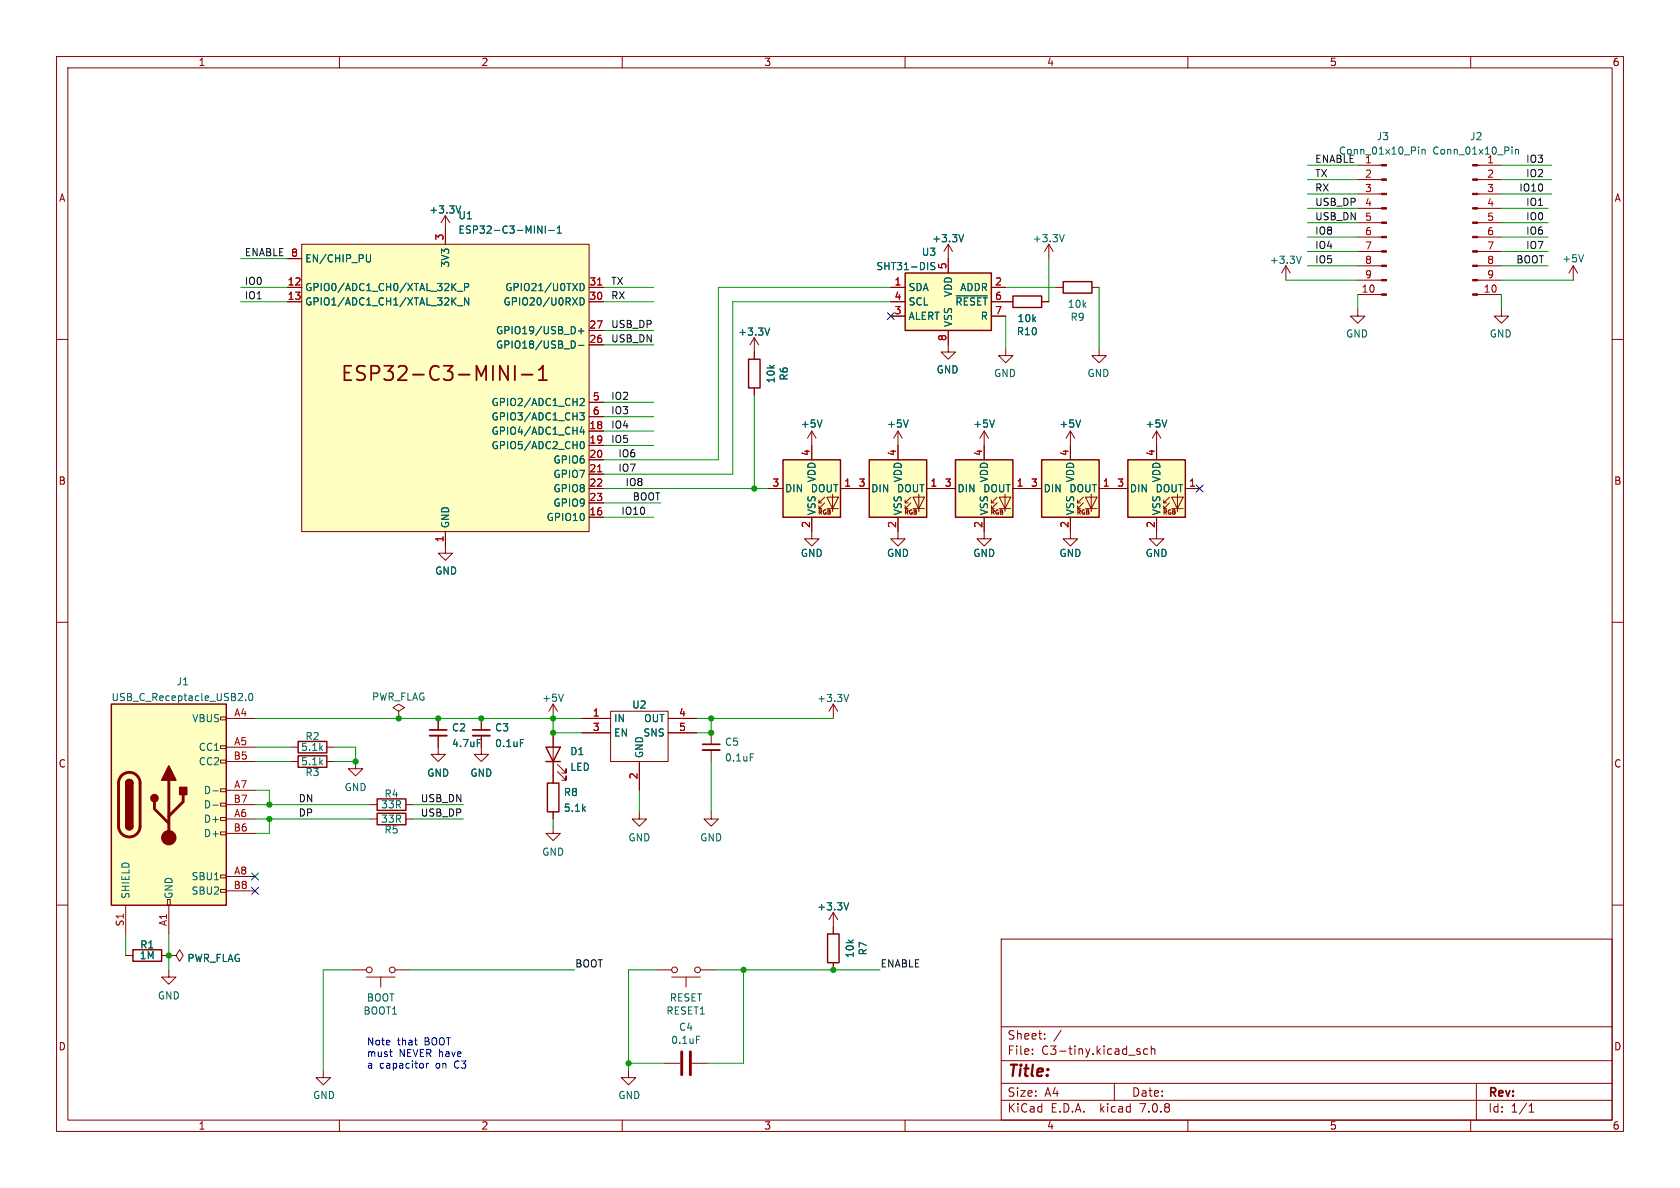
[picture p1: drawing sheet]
<svg xmlns="http://www.w3.org/2000/svg" width="297mm" height="210mm" viewBox="0 0 297 210" stroke-linecap="round" stroke-linejoin="round" font-family="sans-serif">
<g fill="none" stroke="#840000" stroke-width=".18">
<path d="M10 10h277v190h-277zM12 12h273v186h-273zM60 10v2M110 10v2M160 10v2M210 10v2M260 10v2M78.7 38.1l-.7 1.3M78.7 38.1v5.1M78.7 38.1l.8 1.3M240 39.4h4.2M240 36.8h4.2"/>
<path d="M240 34.3h4.2M240 31.8h4.2M240 29.2h4.2M261.2 39.4h4.2M261.2 36.8h4.2M261.2 34.3h4.2M261.2 31.8h4.2M261.2 29.2h4.2M10 60h2M50.8 50.8h2.5M50.8 53.3h2.5M50.8 45.7h2.5"/>
<path d="M53.3 43.2h50.8v50.8h-50.8zM104.1 50.8h2.6M104.1 53.3h2.6M104.1 58.4h2.6M133.3 59.7v3.8M133.3 59.7l-.7 1.3M133.3 59.7l.8 1.3M157.5 50.8h2.5M157.5 55.9h2.5M157.5 53.3h2.5M167.6 58.4v3.8h-1.2l1.2 1.3 1.3-1.3h-1.3M167.6 43.2v5.1"/>
<path d="M167.6 43.2l-.7 1.3M167.6 43.2l.8 1.3M175.3 50.8h2.5M175.3 55.9h2.5M175.3 53.3h3.8M184.1 53.3h1.3M185.4 43.2l-.7 1.3M185.4 43.2v2.5M185.4 43.2l.8 1.3M186.7 50.8h1.3M193 50.8h1.3M227.3 47l-.7 1.3"/>
<path d="M227.3 47v2.5M227.3 47l.8 1.3M240 54.6v1.3h-1.2l1.2 1.3 1.3-1.3h-1.3M240 52.1h4.2M240 49.5h4.2M240 47h4.2M240 44.5h4.2M240 41.9h4.2M261.2 52.1h4.2M261.2 49.5h4.2M261.2 47h4.2M261.2 44.5h4.2"/>
<path d="M261.2 41.9h4.2M265.4 54.6v1.3h-1.2l1.2 1.3 1.3-1.3h-1.3M278.1 47l-.7 1.3M278.1 47v2.5M278.1 47l.8 1.3M285 60h2M104.1 76.2h2.6M104.1 78.7h2.6M104.1 61h2.6M104.1 71.1h2.6M104.1 73.7h2.6M133.3 68.6v1.3"/>
<path d="M143.5 76.2v5.1M143.5 76.2l-.8 1.3M143.5 76.2l.8 1.3M158.7 76.2l-.7 1.3M158.7 76.2v5.1M158.7 76.2l.8 1.3M174 76.2l-.8 1.3M174 76.2v5.1M174 76.2l.8 1.3M177.8 61.6v1.3h-1.3l1.3 1.2 1.3-1.2h-1.3M189.2 76.2l-.7 1.3M189.2 76.2v5.1"/>
<path d="M189.2 76.2l.8 1.3M194.3 61.6v1.3h-1.3l1.3 1.2 1.3-1.2h-1.3M204.5 76.2l-.8 1.3M204.5 76.2v5.1M204.5 76.2l.7 1.3M78.7 94v3.8h1.3l-1.3 1.3-1.2-1.3h1.2M104.1 88.9h2.6M104.1 86.4h2.6M104.1 91.4h2.6M104.1 81.3h2.6M104.1 83.8h2.6M135.9 86.4h2.5"/>
<path d="M143.5 91.4v3.9h1.3l-1.3 1.2-1.3-1.2h1.3M144.8 89.9h.5M144.8 88.9h.5M145.8 88.9l-1 1v-.5M145.8 87.9l-1 1v-.5M146.2 87.9h2l-1 2zM146.2 89.9h2M147.2 87.4v3M148.6 86.4h5.1M158.7 91.4v3.9h1.3l-1.3 1.2-1.2-1.2h1.2M160 89.9h.5M160 88.9h.5"/>
<path d="M161 88.9l-1 1v-.5M161 87.9l-1 1v-.5M161.4 87.9h2l-1 2zM161.4 89.9h2M162.4 87.4v3M163.8 86.4h5.1M174 91.4v3.9h1.3l-1.3 1.2-1.3-1.2h1.3M175.3 89.9h.5M175.3 88.9h.5M176.3 88.9l-1 1v-.5M176.3 87.9l-1 1v-.5M176.7 87.9h2l-1 2z"/>
<path d="M176.7 89.9h2M177.7 87.4v3M179.1 86.4h5M189.2 91.4v3.9h1.3l-1.3 1.2-1.2-1.2h1.2M190.5 89.9h.5M190.5 88.9h.5M191.5 88.9l-1 1v-.5M191.5 87.9l-1 1v-.5M191.9 87.9h2l-1 2zM191.9 89.9h2M192.9 87.4v3M194.3 86.4h5.1"/>
<path d="M204.5 91.4v3.9h1.2l-1.2 1.2-1.3-1.2h1.3M205.7 89.9h.5M205.7 88.9h.5M206.8 88.9l-1.1 1v-.5M206.8 87.9l-1.1 1v-.5M207.1 87.9h2.1l-1 2zM207.1 89.9h2.1M208.2 87.4v3M209.5 86.4h2.6M10 110h2M285 110h2M39 139.4h1v.6h-1z"/>
<path d="M39 134.4h1v.5h-1zM39 131.8h1v.5h-1zM39 126.7h1v.6h-1zM40 127h5.1M40 132.1h5.1M40 139.7h5.1M40 134.6h5.1M51.4 132.1h1.3M51.4 134.6h1.3M57.8 132.1h1.3M57.8 134.6h1.3M62.9 134.6v1.3h1.2l-1.2 1.3-1.3-1.3h1.3"/>
<path d="M70.5 125.7l1-.6-1-.6-1 .6 1 .6v1.3M70.5 127h.1M77.5 130v3.4h1.2l-1.2 1.2-1.3-1.2h1.3M77.5 127v2M85.1 130v3.4h1.3l-1.3 1.2-1.3-1.2h1.3M85.1 127v2M97.8 124.5v2.5M97.8 129.5v8.9M97.8 124.5l-.8 1.2M97.8 124.5l.8 1.2M98.6 136.4l1.5 1.5v-.7v.7h-.8M98.6 135.1l1.5 1.6v-.8v.8h-.8"/>
<path d="M102.9 127h5M102.9 129.5h5M107.9 125.7h10.2v8.9h-10.2zM113 134.6v5.1M118.1 127h5.1M118.1 129.5h5.1M125.7 129.5v2.1M125.7 132.6v2M147.3 124.5v2.5M147.3 124.5l-.7 1.2M147.3 124.5l.8 1.2M10 160h2"/>
<path d="M29.6 159h.5v1h-.5zM39 157.2h1v.5h-1zM39 154.7h1v.5h-1zM39 147.1h1v.5h-1zM39 144.5h1v.5h-1zM39 142h1v.5h-1zM40 142.2h5.1M40 144.8h5.1M40 154.9h5.1M40 147.3h5.1M40 157.5h5.1M65.4 142.2h1.3"/>
<path d="M65.4 144.8h1.3M71.8 142.2h1.2M71.8 144.8h1.2M97.8 146.1v1.2h1.3l-1.3 1.3-1.3-1.3h1.3M97.8 143.5v1.3M113 143.5v1.3h1.3l-1.3 1.3-1.2-1.3h1.2M125.7 143.5v1.3h1.3l-1.3 1.3-1.2-1.3h1.2M285 160h2M22.2 168.9h1.3M22.2 160v5.1M28.6 168.9h1.2M29.8 171.5v1.2h1.3l-1.3 1.3-1.2-1.3h1.2"/>
<path d="M29.8 168.9h1.3l.6-1 .7 1-.7 1-.6-1M29.8 168.9h.1M29.8 160v5.1M62.2 171.5h2.6M64.8 172.7h5M67.3 172.7v1.8M69.8 171.5h2.6M116.2 171.5h2.5M118.7 172.7h5.1M121.3 172.7v1.8M123.8 171.5h2.6M147.3 161.3v3.8"/>
<path d="M147.3 170.2v1.3M147.3 161.3l-.7 1.3M147.3 161.3l.8 1.3M177 166h108v32h-108zM57.1 189.2v1.3h1.3l-1.3 1.3-1.2-1.3h1.2M60 198v2M110 198v2M111.1 189.2v1.3h1.3l-1.3 1.3-1.2-1.3h1.2M117.5 188h2.8M122.3 188h2.8M160 198v2M177 194.5h108"/>
<path d="M177 191.5h108M177 187.5h108M177 181.5h108M182.5 186.3v.1M182.5 185.5v.1M184.7 183.6v.1M184.7 182.8v.1M187.6 182.1l-1.3 2M197 191.5v3M201 185.8l.5 .2 .1 .1-.1 .2-.4 .1M201 185.5h.5M202.9 185.5l-.4-.1-.3 .3v.4l.1 .2h.6"/>
<path d="M203.5 185.5l.2-.1 .4 .1 .1 .9M203.5 184.9v1.5M210 198v2M260 198v2M261 191.5v6.5M270.3 196.6h.9M270.3 195.5l.4-.4v1.5"/>
<circle cx="65.3" cy="171.5" r=".51"/>
<circle cx="69.3" cy="171.5" r=".51"/>
<circle cx="119.3" cy="171.5" r=".51"/>
<circle cx="123.3" cy="171.5" r=".51"/>
</g>
<g fill="none" stroke="#840000" stroke-width=".25">
<path d="M160 48.3h15.3v10.1h-15.3zM179.1 52.3h5v2.1h-5zM188 49.8h5v2h-5zM132.3 63.5h2.1v5.1h-2.1zM138.4 81.3h10.2v10.1h-10.2zM153.7 81.3h10.1v10.1h-10.1zM168.9 81.3h10.2v10.1h-10.2zM184.1 81.3h10.2v10.1h-10.2zM199.4 81.3h10.1v10.1h-10.1zM19.7 124.5h20.3v35.5h-20.3zM22.2 138.4a.64 .64 0 0 1 .7-.6 .64 .64 0 0 1 .6 .6M52.7 133.6h5.1v2h-5.1z"/>
<path d="M52.7 131.1h5.1v2h-5.1zM96.5 132.1h2.6l-1.3 2.5zM96.5 134.6h2.6M96.8 138.4h2v5.1h-2zM22.2 146.1a.64 .64 0 0 0 .7 .6 .64 .64 0 0 0 .6-.6M66.7 141.2h5.1v2.1h-5.1zM66.7 143.8h5.1v2h-5.1zM23.5 167.9h5.1v2h-5.1zM146.3 165.1h2v5.1h-2z"/>
</g>
<g fill="none" stroke="#006464" stroke-width=".18">
<path d="M81.5 36.4l-.5 1.3M95.1 39.9l.7 1.3v-1.3M96.4 39.9v1.3M250.8 26v.1M250.8 26.4v.8M251.4 26.5l.2-.1 .3 .1v.7M251.4 26.4v.8M267.3 26v.1M267.3 26.4v.8M267.9 26.4v.8M267.9 26.5l.2-.1 .3 .1 .1 .7M65.5 45l-.1 1.2-.1 .1-.4-.1"/>
<path d="M80.9 51.5h.9M80.9 54h.9M82.1 50.8l.6-.1 .2-.2-.1-.3-.7-.1v1.3M82.9 52.6v1.3l-.8-1.3v1.3M97 40.7h1M98.5 41.2h.7M98.5 40.3l.4-.4v1.3M102.3 58.5h.9M102.6 50.1a.64 .64 0 0 1 .7 .6 .64 .64 0 0 1-.7 .7zM102.6 52.6a.64 .64 0 0 1 .7 .7 .64 .64 0 0 1-.7 .6zM102.7 58v1M136.1 58l-.5 1.3"/>
<path d="M165.3 46.5l-.5-.1-.3 .2 .2 .4 .5 .2v.4l-.2 .1-.5-.1M169 52.3h5.5M170.4 41.5l-.5 1.2M188.1 41.5l-.4 1.2M230.1 45.3l-.5 1.3M279.9 45l-.4 1.3M101.5 60.3l.2 .5-.2 .7M102.3 61.1h.9M102.5 73h.8l-.4 .5 .3 .1v.5l-.2 .1-.5-.1M102.6 70.6l.4-.2 .3 .4-.8 .9h.8M102.7 78.2l.2-.2a.68 .68 0 0 1 .4 .7 .68 .68 0 0 1-.4 .6l-.2-.1-.1-.4zM102.9 75.4l-.3 1h.8"/>
<path d="M103.2 75.9v.9M145.3 74.2l-.4 1.3M160.6 74.2l-.5 1.3M175.8 74.2l-.4 1.3M191 74.2l-.4 1.3M206.3 74.2l-.4 1.3M37.6 139.8h1M43.4 123.7v.1M44.1 122.7l.2-.1a.68 .68 0 0 1 .4 .6 .68 .68 0 0 1-.4 .6l-.2-.1-.1-.3zM84.4 130.7h.6M92 130.7h.6M99.6 122.7l-.4 1.3"/>
<path d="M132.6 133.3h.6M150 122.8l-.4 1.2M37.6 142.3h1M150 159.6l-.4 1.3M123.1 183.2h.6"/>
</g>
<path d="M75.9 130h3.1M83.6 130h3M124.2 132.6h3.1" fill="none" stroke="#840000" stroke-width=".33"/>
<path d="M75.9 129h3.1M83.6 129h3M124.2 131.6h3.1" fill="none" stroke="#840000" stroke-width=".3"/>
<g fill="#ffffc2" stroke="#ffffc2" stroke-width=".18">
<path d="M153.7 81.3h10.1v10.1h-10.1z"/>
<path d="M168.9 81.3h10.2v10.1h-10.2z"/>
<path d="M160 48.3h15.3v10.1h-15.3z"/>
<path d="M138.4 81.3h10.2v10.1h-10.2z"/>
<path d="M19.7 124.5h20.3v35.5h-20.3z"/>
<path d="M184.1 81.3h10.2v10.1h-10.2z"/>
<path d="M199.4 81.3h10.1v10.1h-10.1z"/>
<path d="M53.3 43.2h50.8v50.8h-50.8z"/>
</g>
<path d="M21.5 137.1a1.91 1.91 0 0 1 2.1-.4 1.91 1.91 0 0 1 1.2 1.7v7.7a1.91 1.91 0 0 1-1.9 1.8 1.91 1.91 0 0 1-1.9-1.8v-7.8l.1-.7zM29.8 137.9v10.2M27.3 141.7v1.3l2.5 2.5M32.4 140.5v1.2l-2.6 2.6M120.5 185.9v4.1M122 185.9v4.1" fill="none" stroke="#840000" stroke-width=".51"/>
<g fill="#840000" stroke="#840000" stroke-width=".25">
<path d="M22.2 146.1h1.3a.64 .64 0 0 1-.6 .6 .64 .64 0 0 1-.7-.6z"/>
<path d="M22.2 138.4h1.3v7.7h-1.3z"/>
<path d="M22.4 138a.64 .64 0 0 1 .7-.2 .64 .64 0 0 1 .4 .6h-1.3z"/>
<path d="M29.8 135.4l1.3 2.5h-2.5z"/>
<path d="M31.7 139.2h1.3v1.3h-1.3z"/>
<circle cx="27.3" cy="141.1" r=".63"/>
</g>
<g fill="#840000" stroke="#840000" stroke-width=".18">
<path d="M260.3 51.9h.9v.3h-.9z"/>
<path d="M260.3 49.4h.9v.3h-.9z"/>
<path d="M260.3 46.9h.9v.2h-.9z"/>
<path d="M260.3 44.3h.9v.3h-.9z"/>
<path d="M260.3 41.8h.9v.2h-.9z"/>
<path d="M260.3 39.2h.9v.3h-.9z"/>
<path d="M260.3 36.7h.9v.3h-.9z"/>
<path d="M260.3 34.2h.9v.2h-.9z"/>
<path d="M260.3 31.6h.9v.3h-.9z"/>
<path d="M260.3 29.1h.9v.2h-.9z"/>
<path d="M244.2 51.9h.9v.3h-.9z"/>
<path d="M244.2 49.4h.9v.3h-.9z"/>
<path d="M244.2 46.9h.9v.2h-.9z"/>
<path d="M244.2 44.3h.9v.3h-.9z"/>
<path d="M244.2 41.8h.9v.2h-.9z"/>
<path d="M244.2 39.2h.9v.3h-.9z"/>
<path d="M244.2 36.7h.9v.3h-.9z"/>
<path d="M244.2 34.2h.9v.2h-.9z"/>
<path d="M244.2 31.6h.9v.3h-.9z"/>
<path d="M244.2 29.1h.9v.2h-.9z"/>
<circle cx="29.8" cy="148.1" r="1.27"/>
</g>
<path d="M88.4 64.7l1.4 2.5v-2.5M91 64.7v2.5M92.2 66.2h2M95.2 67.2h1.5M95.2 65.4l.8-.7v2.5" fill="none" stroke="#840000" stroke-width=".32"/>
<path d="M105.7 50.4h.7M105.7 83.4h.7" fill="none" stroke="#a90000" stroke-width=".18"/>
<path d="M68.9 185.9h.4M69.1 186.7l.2 .1M75.4 188v.8M75.8 188l-.4 .2" fill="none" stroke="#0000c2" stroke-width=".18"/>
<g fill="none" stroke="#009600" stroke-width=".18">
<path d="M231.1 29.2h8.9M231.1 34.3h8.9M231.1 31.8h8.9M231.1 36.8h8.9M231.1 39.4h8.9M265.4 29.2h8.9M265.4 34.3h8.9M265.4 31.8h8.9M265.4 36.8h8.3M265.4 39.4h8.3M42.5 50.8h8.3M42.5 45.7h8.3"/>
<path d="M42.5 53.3h8.3M106.7 50.8h8.9M106.7 53.3h8.9M106.7 58.4h8.9M157.5 53.3h-28v30.5h-22.8M157.5 50.8h-30.5v30.5h-20.3M177.8 50.8h8.9M177.8 55.9v5.7M185.4 45.7v7.6M194.3 50.8v10.8M227.3 49.5h12.7M231.1 41.9h8.9"/>
<path d="M231.1 44.5h8.9M231.1 47h8.9M240 52.1v2.5M265.4 49.5h12.7M265.4 41.9h8.3M265.4 44.5h8.3M265.4 47h8.3M265.4 52.1v2.5M106.7 73.7h8.9M106.7 78.7h8.9M106.7 71.1h8.9M106.7 76.2h8.9"/>
<path d="M106.7 61h8.9M133.3 69.9v16.5M106.7 86.4h29.2M106.7 88.9h10.1M106.7 91.4h8.9M45.1 127h57.8M45.1 132.1h6.3M45.1 139.7h2.5v2.5M45.1 134.6h6.3M59.1 132.1h3.8v2.5h-3.8M97.8 127v2.5h5.1M113 139.7v3.8"/>
<path d="M123.2 127h24.1M125.7 127v2.5h-2.5M125.7 134.6v8.9M45.1 142.2h20.3M45.1 144.8h20.3M47.6 144.8v2.5h-2.5M73 142.2h8.9M73 144.8h8.9M97.8 144.8v1.3M22.2 165.1v3.8M29.8 165.1v6.4M62.2 171.5h-5.1v17.7"/>
<path d="M72.4 171.5h29.2M116.2 171.5h-5.1v17.7M126.4 171.5h29.2M131.4 171.5v16.5h-6.3M111.1 188h6.4"/>
</g>
<path d="M156.9 55.3l1.2 1.2M158.1 55.3l-1.2 1.2M211.5 85.8l1.2 1.2M212.7 85.8l-1.2 1.2M44.5 154.3l1.2 1.2M44.5 156.9l1.2 1.2M45.7 154.3l-1.2 1.2M45.7 156.9l-1.2 1.2" fill="none" stroke="#000084" stroke-width=".18"/>
<g fill="#009600" stroke="#009600" stroke-width=".18">
<circle cx="77.5" cy="127" r=".46"/>
<circle cx="85.1" cy="127" r=".46"/>
<circle cx="70.5" cy="127" r=".46"/>
<circle cx="97.8" cy="129.5" r=".46"/>
<circle cx="97.8" cy="127" r=".46"/>
<circle cx="147.3" cy="171.5" r=".46"/>
<circle cx="125.7" cy="129.5" r=".46"/>
<circle cx="125.7" cy="127" r=".46"/>
<circle cx="131.4" cy="171.5" r=".46"/>
<circle cx="111.1" cy="188" r=".46"/>
<circle cx="47.6" cy="142.2" r=".46"/>
<circle cx="47.6" cy="144.8" r=".46"/>
<circle cx="62.9" cy="134.6" r=".46"/>
<circle cx="29.8" cy="168.9" r=".46"/>
<circle cx="133.3" cy="86.4" r=".46"/>
</g>
<text font-size="3.5" fill="#840000" x="60.1" y="67.8">ESP32-C3-MINI-1</text>
<text font-size="2.8" fill="#840000" x="178" y="190.9">Title:</text>
<g font-size="2.1" fill="#840000">
<text x="178" y="184">Sheet:</text>
<text x="178" y="186.7">File:</text>
<text x="184.1" y="186.7">C3-tiny.kicad_sch</text>
<text x="178" y="196.9">KiCad</text>
<text x="178" y="194.1">Size:</text>
<text x="184.7" y="194.1">A4</text>
<text x="185.7" y="196.9">E.D.A.</text>
<text x="194.6" y="196.9">kicad</text>
<text x="200" y="194.1">Date:</text>
<text x="201.8" y="196.9">7.0.8</text>
<text x="263" y="194.3">Rev:</text>
<text x="263" y="196.9">Id:</text>
<text x="267.1" y="196.9">1/1</text>
</g>
<g font-size="1.8" fill="#840000">
<text x="35" y="11.9">1</text>
<text x="85" y="11.9">2</text>
<text x="135" y="11.9">3</text>
<text x="185" y="11.9">4</text>
<text x="235" y="11.9">5</text>
<text x="285" y="11.9">6</text>
<text x="10.3" y="35.9">A</text>
<text x="285.3" y="35.9">A</text>
<text x="10.3" y="85.9">B</text>
<text x="285.3" y="85.9">B</text>
<text x="10.3" y="135.9">C</text>
<text x="285.3" y="135.9">C</text>
<text x="10.3" y="185.9">D</text>
<text x="285.3" y="185.9">D</text>
<text x="35" y="199.9">1</text>
<text x="85" y="199.9">2</text>
<text x="135" y="199.9">3</text>
<text x="185" y="199.9">4</text>
<text x="235" y="199.9">5</text>
<text x="285" y="199.9">6</text>
</g>
<g font-size="1.8" fill="#0f0f0f">
<text x="232.4" y="28.9">ENABLE</text>
<text x="269.7" y="28.9">IO3</text>
<text x="232.4" y="31.4">TX</text>
<text x="232.4" y="33.9">RX</text>
<text x="268.5" y="33.9">IO10</text>
<text x="269.7" y="31.4">IO2</text>
<text x="232.4" y="41.6">IO8</text>
<text x="232.4" y="36.5">USB_DP</text>
<text x="232.4" y="39">USB_DN</text>
<text x="269.7" y="39">IO0</text>
<text x="269.7" y="36.5">IO1</text>
<text x="269.7" y="41.6">IO6</text>
<text x="43.2" y="45.4">ENABLE 8</text>
<text x="232.4" y="44.1">IO4</text>
<text x="232.4" y="46.6">IO5</text>
<text x="268" y="46.6">BOOT</text>
<text x="269.7" y="44.1">IO7</text>
<text x="43.2" y="53">IO1</text>
<text x="43.2" y="50.5">IO0</text>
<text x="107.9" y="53">RX</text>
<text x="107.9" y="50.5">TX</text>
<text x="107.9" y="58.1">USB_DP</text>
<text x="107.9" y="60.6">USB_DN</text>
<text x="107.9" y="70.8">IO2</text>
<text x="107.9" y="73.3">IO3</text>
<text x="107.9" y="75.9">IO4</text>
<text x="107.9" y="78.4">IO5</text>
<text x="109.2" y="80.9">IO6</text>
<text x="109.2" y="83.5">IO7</text>
<text x="110.5" y="86">IO8</text>
<text x="111.8" y="88.6">BOOT</text>
<text x="109.7" y="91.1">IO10</text>
<text x="52.7" y="141.9">DN</text>
<text x="74.3" y="141.9">USB_DN</text>
<text x="52.7" y="144.4">DP</text>
<text x="74.3" y="144.4">USB_DP</text>
<text x="101.6" y="171.1">BOOT</text>
<text x="155.6" y="171.1">ENABLE</text>
</g>
<g font-size="1.8" fill="#006464">
<text x="236.6" y="27.5">Conn_01x10_Pin</text>
<text x="241.2" y="29">1</text>
<text x="243.3" y="25">J3</text>
<text x="253.1" y="27.5">Conn_01x10_Pin</text>
<text x="259.8" y="25">J2</text>
<text x="262.8" y="29">1</text>
<text x="75.8" y="37.9">+3.3V</text>
<text x="80.9" y="39">U1</text>
<text x="80.9" y="41.5">ESP32-C3-MINI-1</text>
<text x="53.8" y="46.6">EN/CHIP_PU</text>
<text x="79.6" y="47.4" transform="rotate(-90 79.6 47.4)">3V3</text>
<text x="154.8" y="48">SHT31-DIS</text>
<text x="162.9" y="45.4">U3</text>
<text x="164.7" y="43">+3.3V</text>
<text x="182.5" y="43">+3.3V</text>
<text x="224.4" y="46.8">+3.3V</text>
<text x="276.1" y="46.6">+5V</text>
<text x="53.8" y="51.7">GPIO0/ADC1_CH0/XTAL_32K_P</text>
<text x="89.2" y="51.7">GPIO21/U0TXD</text>
<text x="160.5" y="51.7">SDA</text>
<text x="168.5" y="52.6" transform="rotate(-90 168.5 52.6)">VDD</text>
<text x="169.7" y="51.7">ADDR</text>
<text x="53.8" y="54.2">GPIO1/ADC1_CH1/XTAL_32K_N</text>
<text x="87.6" y="59.3">GPIO19/USB_D+</text>
<text x="88.9" y="54.2">GPIO20/U0RXD</text>
<text x="130.4" y="59.5">+3.3V</text>
<text x="160.5" y="56.7">ALERT</text>
<text x="160.5" y="54.2">SCL</text>
<text x="168.5" y="57.9" transform="rotate(-90 168.5 57.9)">VSS</text>
<text x="168.8" y="54.2">~{RESET}</text>
<text x="173.3" y="56.7">R</text>
<text x="179.7" y="59.5">R10</text>
<text x="179.8" y="57.2">10k</text>
<text x="188.7" y="54.6">10k</text>
<text x="189.2" y="56.9">R9</text>
<text x="237.9" y="59.9">GND</text>
<text x="263.3" y="59.9">GND</text>
<text x="87.6" y="61.8">GPIO18/USB_D-</text>
<text x="86.8" y="72">GPIO2/ADC1_CH2</text>
<text x="137.2" y="67.9" transform="rotate(-90 137.2 67.9)">10k</text>
<text x="139.5" y="67.4" transform="rotate(-90 139.5 67.4)">R6</text>
<text x="165.5" y="66.2">GND</text>
<text x="175.6" y="66.9">GND</text>
<text x="192.1" y="66.9">GND</text>
<text x="86.8" y="77.1">GPIO4/ADC1_CH4</text>
<text x="86.8" y="74.5">GPIO3/ADC1_CH3</text>
<text x="141.5" y="75.8">+5V</text>
<text x="156.7" y="75.8">+5V</text>
<text x="172" y="75.8">+5V</text>
<text x="187.2" y="75.8">+5V</text>
<text x="202.4" y="75.8">+5V</text>
<text x="86.8" y="79.6">GPIO5/ADC2_CH0</text>
<text x="97.7" y="82.1">GPIO6</text>
<text x="97.7" y="84.7">GPIO7</text>
<text x="97.7" y="87.2">GPIO8</text>
<text x="97.7" y="89.8">GPIO9</text>
<text x="138.7" y="87.2">DIN</text>
<text x="143.2" y="87.2">DOUT</text>
<text x="144.4" y="85.4" transform="rotate(-90 144.4 85.4)">VDD</text>
<text x="153.9" y="87.2">DIN</text>
<text x="158.5" y="87.2">DOUT</text>
<text x="159.6" y="85.4" transform="rotate(-90 159.6 85.4)">VDD</text>
<text x="169.2" y="87.2">DIN</text>
<text x="173.7" y="87.2">DOUT</text>
<text x="174.9" y="85.4" transform="rotate(-90 174.9 85.4)">VDD</text>
<text x="184.4" y="87.2">DIN</text>
<text x="189" y="87.2">DOUT</text>
<text x="190.1" y="85.4" transform="rotate(-90 190.1 85.4)">VDD</text>
<text x="199.6" y="87.2">DIN</text>
<text x="204.2" y="87.2">DOUT</text>
<text x="205.3" y="85.4" transform="rotate(-90 205.3 85.4)">VDD</text>
<text x="79.6" y="93.5" transform="rotate(-90 79.6 93.5)">GND</text>
<text x="96.5" y="92.3">GPIO10</text>
<text x="144.4" y="91.2" transform="rotate(-90 144.4 91.2)">VSS</text>
<text x="159.6" y="91.2" transform="rotate(-90 159.6 91.2)">VSS</text>
<text x="174.9" y="91.2" transform="rotate(-90 174.9 91.2)">VSS</text>
<text x="190.1" y="91.2" transform="rotate(-90 190.1 91.2)">VSS</text>
<text x="205.3" y="91.2" transform="rotate(-90 205.3 91.2)">VSS</text>
<text x="76.8" y="101.8">GND</text>
<text x="141.5" y="98.7">GND</text>
<text x="156.7" y="98.7">GND</text>
<text x="172" y="98.7">GND</text>
<text x="187.2" y="98.7">GND</text>
<text x="202.4" y="98.7">GND</text>
<text x="19.6" y="124.1">USB_C_Receptacle_USB2.0</text>
<text x="31.1" y="121.4">J1</text>
<text x="65.7" y="124.1">PWR_FLAG</text>
<text x="95.8" y="124.3">+5V</text>
<text x="111.7" y="125.5">U2</text>
<text x="144.4" y="124.3">+3.3V</text>
<text x="33.9" y="127.9">VBUS</text>
<text x="53.9" y="131">R2</text>
<text x="79.8" y="129.5">C2</text>
<text x="87.4" y="129.5">C3</text>
<text x="108.5" y="127.9">IN</text>
<text x="108.5" y="130.4">EN</text>
<text x="113.6" y="130.4">SNS</text>
<text x="113.8" y="127.9">OUT</text>
<text x="35" y="132.9">CC1</text>
<text x="35" y="135.5">CC2</text>
<text x="53.1" y="135.5">5.1k</text>
<text x="53.1" y="132.9">5.1k</text>
<text x="53.9" y="137.4">R3</text>
<text x="75.4" y="137.5">GND</text>
<text x="79.8" y="132.3">4.7uF</text>
<text x="83.1" y="137.5">GND</text>
<text x="87.4" y="132.3">0.1uF</text>
<text x="100.7" y="133.7">D1</text>
<text x="100.7" y="136.5">LED</text>
<text x="113.9" y="134.1" transform="rotate(-90 113.9 134.1)">GND</text>
<text x="128.1" y="132">C5</text>
<text x="128.1" y="134.8">0.1uF</text>
<text x="35.9" y="140.6">D-</text>
<text x="35.9" y="143.1">D-</text>
<text x="60.8" y="140">GND</text>
<text x="67.3" y="143.1">33R</text>
<text x="67.9" y="141.2">R4</text>
<text x="99.6" y="140.9">R8</text>
<text x="99.6" y="143.7">5.1k</text>
<text x="35.9" y="145.6">D+</text>
<text x="35.9" y="148.2">D+</text>
<text x="67.3" y="145.6">33R</text>
<text x="67.9" y="147.5">R5</text>
<text x="111" y="148.9">GND</text>
<text x="123.7" y="148.9">GND</text>
<text x="33.8" y="155.8">SBU1</text>
<text x="95.8" y="151.5">GND</text>
<text x="23.1" y="159" transform="rotate(-90 23.1 159)">SHIELD</text>
<text x="30.7" y="159" transform="rotate(-90 30.7 159)">GND</text>
<text x="33.8" y="158.3">SBU2</text>
<text x="144.4" y="161.1">+3.3V</text>
<text x="24.7" y="167.9">R1</text>
<text x="24.6" y="169.8">1M</text>
<text x="33" y="170.3">PWR_FLAG</text>
<text x="151.1" y="169.5" transform="rotate(-90 151.1 169.5)">10k</text>
<text x="153.4" y="169" transform="rotate(-90 153.4 169)">R7</text>
<text x="27.8" y="176.9">GND</text>
<text x="64.2" y="179.6">BOOT1</text>
<text x="64.8" y="177.2">BOOT</text>
<text x="117.7" y="179.6">RESET1</text>
<text x="118.3" y="177.2">RESET</text>
<text x="118.6" y="184.7">0.1uF</text>
<text x="119.9" y="182.4">C4</text>
<text x="55.2" y="194.5">GND</text>
<text x="109.2" y="194.5">GND</text>
</g>
<g font-size="1.8" fill="#a90000">
<text x="241.2" y="31.5">2</text>
<text x="241.2" y="34">3</text>
<text x="262.8" y="31.5">2</text>
<text x="262.8" y="34">3</text>
<text x="241.2" y="36.6">4</text>
<text x="241.2" y="39.1">5</text>
<text x="241.2" y="41.7">6</text>
<text x="262.8" y="36.6">4</text>
<text x="262.8" y="39.1">5</text>
<text x="262.8" y="41.7">6</text>
<text x="51.4" y="45.5">8</text>
<text x="78.5" y="42.6" transform="rotate(-90 78.5 42.6)">3</text>
<text x="167.4" y="47.7" transform="rotate(-90 167.4 47.7)">5</text>
<text x="241.2" y="44.2">7</text>
<text x="241.2" y="46.7">8</text>
<text x="262.8" y="44.2">7</text>
<text x="262.8" y="46.7">8</text>
<text x="50.8" y="50.5">12</text>
<text x="50.8" y="53.1">13</text>
<text x="104.1" y="53.1">30</text>
<text x="104.1" y="50.5">31</text>
<text x="158" y="50.5">1</text>
<text x="158" y="53.1">4</text>
<text x="175.8" y="50.5">2</text>
<text x="175.8" y="53.1">6</text>
<text x="240.6" y="51.8">10</text>
<text x="241.2" y="49.3">9</text>
<text x="262.2" y="51.8">10</text>
<text x="262.8" y="49.3">9</text>
<text x="104.1" y="58.2">27</text>
<text x="158" y="55.6">3</text>
<text x="175.8" y="55.6">7</text>
<text x="104.1" y="60.7">26</text>
<text x="167.4" y="60.4" transform="rotate(-90 167.4 60.4)">8</text>
<text x="104.7" y="70.9">5</text>
<text x="104.1" y="75.9">18</text>
<text x="104.7" y="73.4">6</text>
<text x="104.1" y="78.5">19</text>
<text x="104.1" y="81">20</text>
<text x="104.1" y="83.6">21</text>
<text x="143.3" y="80.7" transform="rotate(-90 143.3 80.7)">4</text>
<text x="158.5" y="80.7" transform="rotate(-90 158.5 80.7)">4</text>
<text x="173.7" y="80.7" transform="rotate(-90 173.7 80.7)">4</text>
<text x="189" y="80.7" transform="rotate(-90 189 80.7)">4</text>
<text x="204.2" y="80.7" transform="rotate(-90 204.2 80.7)">4</text>
<text x="104.1" y="86.1">22</text>
<text x="104.1" y="88.6">23</text>
<text x="136.5" y="86.1">3</text>
<text x="149.2" y="86.1">1</text>
<text x="151.7" y="86.1">3</text>
<text x="164.4" y="86.1">1</text>
<text x="166.9" y="86.1">3</text>
<text x="179.6" y="86.1">1</text>
<text x="182.2" y="86.1">3</text>
<text x="194.9" y="86.1">1</text>
<text x="197.4" y="86.1">3</text>
<text x="210.1" y="86.1">1</text>
<text x="78.5" y="96" transform="rotate(-90 78.5 96)">1</text>
<text x="104.1" y="91.2">16</text>
<text x="143.3" y="93.4" transform="rotate(-90 143.3 93.4)">2</text>
<text x="158.5" y="93.4" transform="rotate(-90 158.5 93.4)">2</text>
<text x="173.7" y="93.4" transform="rotate(-90 173.7 93.4)">2</text>
<text x="189" y="93.4" transform="rotate(-90 189 93.4)">2</text>
<text x="204.2" y="93.4" transform="rotate(-90 204.2 93.4)">2</text>
<text x="41.3" y="126.7">A4</text>
<text x="41.3" y="131.8">A5</text>
<text x="104.7" y="126.7">1</text>
<text x="104.7" y="129.3">3</text>
<text x="119.9" y="126.7">4</text>
<text x="119.9" y="129.3">5</text>
<text x="41.2" y="134.4">B5</text>
<text x="112.8" y="137.9" transform="rotate(-90 112.8 137.9)">2</text>
<text x="41.2" y="142">B7</text>
<text x="41.3" y="139.4">A7</text>
<text x="41.2" y="147.1">B6</text>
<text x="41.3" y="144.5">A6</text>
<text x="41.3" y="154.7">A8</text>
<text x="41.2" y="157.2">B8</text>
<text x="22" y="163.9" transform="rotate(-90 22 163.9)">S1</text>
<text x="29.6" y="163.8" transform="rotate(-90 29.6 163.8)">A1</text>
</g>
<g font-size="1.8" fill="#0000c2">
<text x="64.8" y="184.9">Note</text>
<text x="70.2" y="184.9">that</text>
<text x="75.2" y="184.9">BOOT</text>
<text x="64.8" y="186.9">must</text>
<text x="64.8" y="189">a</text>
<text x="67.1" y="189">capacitor</text>
<text x="70.5" y="186.9">NEVER have</text>
<text x="77.2" y="189">on</text>
<text x="80.6" y="189">C3</text>
</g>
<g font-size="1.1" fill="#840000">
<text x="144.5" y="91.2">RGB</text>
<text x="159.7" y="91.2">RGB</text>
<text x="175" y="91.2">RGB</text>
<text x="190.2" y="91.2">RGB</text>
<text x="205.5" y="91.2">RGB</text>
</g>
</svg>
